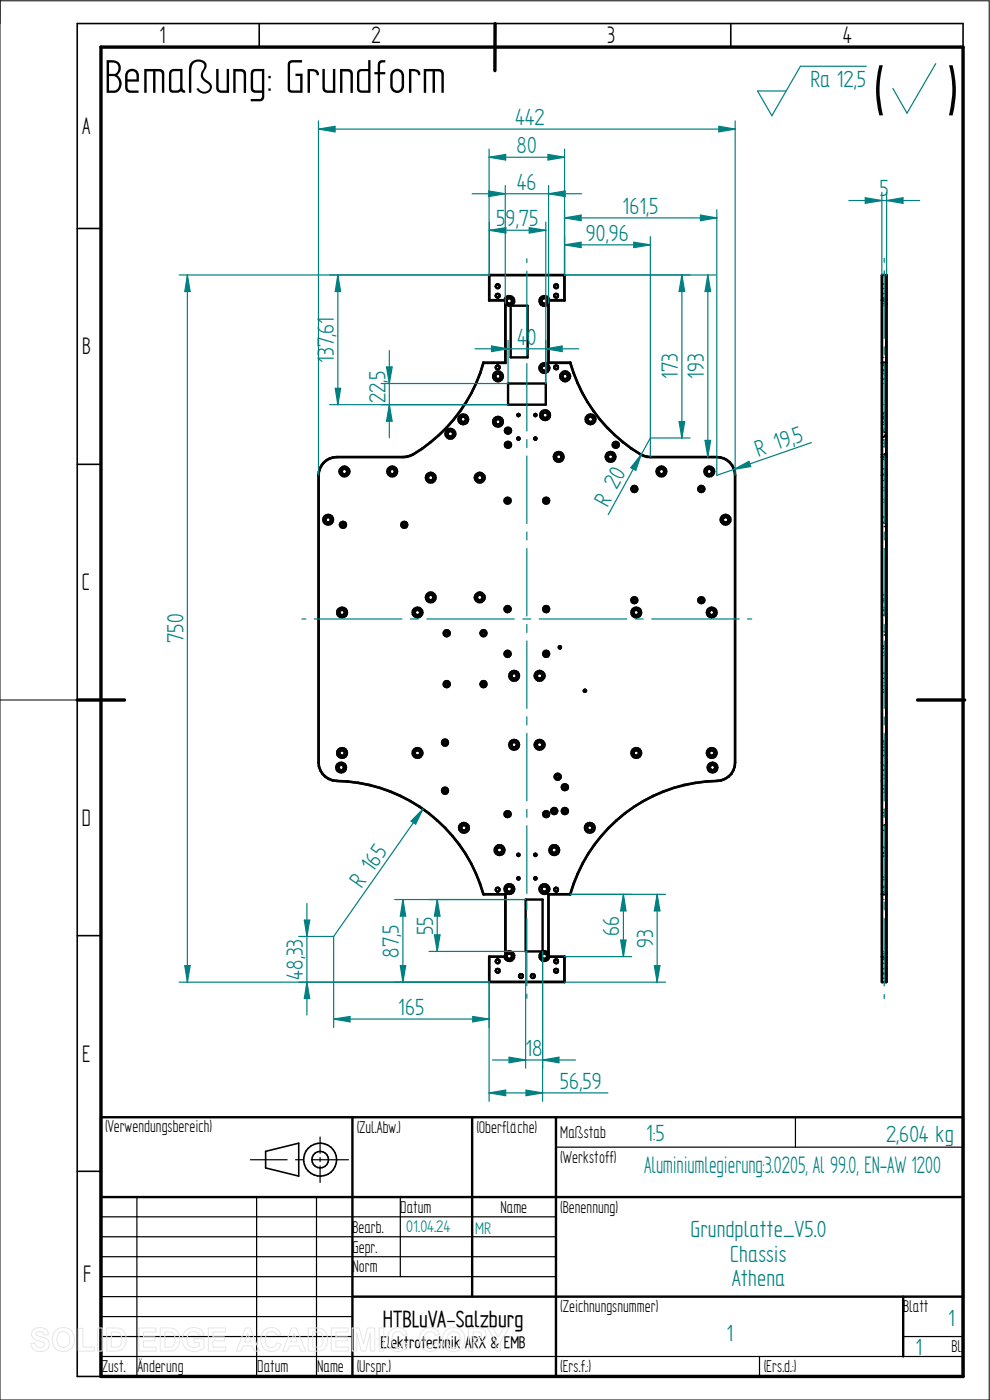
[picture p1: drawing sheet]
<svg xmlns="http://www.w3.org/2000/svg" width="210mm" height="297mm" viewBox="0 0 210 297" stroke-linecap="round" stroke-linejoin="round" font-family="sans-serif">
<path d="M0 0v297h209.8v-296.8h-209.8M0 148.5h16.4" fill="none" stroke="#000" stroke-width=".21"/>
<g fill="none" stroke="#000" stroke-width=".34">
<path d="M55 5v5M105 5v5M155 5v5M204.3 10v-5h-187.9v287h5M16.4 48.5h5M16.4 98.5h5M16.4 148.5h5M16.4 198.5h5M16.4 248.5h5M56.3 244.3l7.1-1.8v7l-7.1-1.7z"/>
<circle cx="67.9" cy="246" r="3.5"/>
<circle cx="67.9" cy="246" r="1.76"/>
</g>
<path d="M21.4 10h182.9v282h-182.9zM105 5v10M16.4 148.5h10M194.6 148.5h10" fill="none" stroke="#000" stroke-width=".72"/>
<g fill="none" stroke="#000" stroke-width=".51">
<path d="M187.1 58.4v150M188 58.3h-.9v150.1M188 58.3v5.5M188 58.3v150.1M102.5 76.9h4.7M102.5 76.9a31.4 31.4 0 0 1-3.6 8.4M102.5 76.9l.1 .1M102.6 77a32 32 0 0 1-3.7 8.3M102.6 77h4.6M103.8 63.8h3.4v13.1M103.8 63.8v-5.5h16v5.5M103.8 63.7v-5.3h15.9v5.3"/>
<path d="M103.8 63.7h3.2M103.8 63.7v.1M107 63.7a1.04 1.04 0 0 1 1.8-.6 1.04 1.04 0 0 1-.5 1.8M107 63.7l.1 .1M107.2 64.3v.2M107.2 76.9v.1M107.2 64.5l.7 .4h4v10.9h-3.6v-10.9M107.2 64.5v12.5M116.3 77h4.6M116.5 63.7a1.03 1.03 0 0 0-1.5-.8 1.03 1.03 0 0 0-.3 1.6 1.03 1.03 0 0 0 1.7-.2M116.5 63.7h3.2M116.5 63.7v.1"/>
<path d="M119.7 63.7l.1 .1M119.8 63.8h-3.4l-.1 13.2M120.9 77a34.1 34.1 0 0 0 3.7 8.3M121 76.9l-4.7 .1M121 76.9a35.6 35.6 0 0 0 3.6 8.4M121 76.9l-.1 .1M187.1 63.7l.9 .1M187.1 77h1M187.9 63.8l.1 .5M188 64.3v138.1M188 64.3l.1 .2M188.1 63.7l-.1 .1"/>
<path d="M87.6 96.4l-.6 .3-1.4 .2h-14.1a3.9 3.9 0 0 0-3.9 3.9v61.8M87.6 96.4l-1.3 .5-.7 .1h-14.1a3.8 3.8 0 0 0-3.9 3.8l.1 61.8M98.9 85.3a33.2 33.2 0 0 1-11.3 11.1M98.9 85.3a33 33 0 0 1-11.3 11.1M107.8 81.4h8v4.5h-8zM124.6 85.3l1.3 1.9M125.9 87.2a32.1 32.1 0 0 0 10.7 9.5l1.4 .2h14.1a3.9 3.9 0 0 1 3.9 3.9v61a4 4 0 0 1-3.9 3.9M125.9 87.2a32.5 32.5 0 0 0 10.6 9.5l1.5 .3h14.1a3.8 3.8 0 0 1 3.8 3.8l-.1 61.8M187.1 96.9l1 .1M118.6 137.2h.4v.3h-.4zM67.6 162.6a4.1 4.1 0 0 0 3.8 3.1 32.5 32.5 0 0 1 21.4 8.3M67.9 163.4a3.9 3.9 0 0 0 3.5 2.3 33.3 33.3 0 0 1 21.4 8.4"/>
<path d="M92.8 174l3.2 3.4M94.4 175.6l1.6 1.8M96 177.4a31.8 31.8 0 0 1 6.5 12.3h4.7v13.2h-3.4v5.5M96 177.4l2.8 3.8 1.1 2M132.6 172.5a33 33 0 0 0-7.8 8.6M134.5 171.2a35.1 35.1 0 0 0-9.7 10M149.8 165.8a32.1 32.1 0 0 0-15.3 5.4M153.8 165.2l-.8 .3a36.7 36.7 0 0 0-16.5 4.5M101 185.3l1.6 4.4h4.6v12.5M111.5 190.8h3.6v11h-3.6zM124.8 181.1a34.1 34.1 0 0 0-3.9 8.6h-4.6l.1 13.2h3.4v5.5M124.8 181.2a36.2 36.2 0 0 0-3.8 8.5h-4.6"/>
<path d="M188.1 189.7h-1M103.8 208.4h16M103.8 203v5.3M103.8 208.3h15.9M103.8 208.3v.1M107.2 202.2a1.04 1.04 0 0 1 1.7 0 1.04 1.04 0 0 1-.5 1.6 1.04 1.04 0 0 1-1.4-.8M107.2 202.2v.2M116.4 202.4a1.03 1.03 0 0 0-1.7-.2 1.03 1.03 0 0 0 .4 1.6 1.03 1.03 0 0 0 1.4-.8M119.7 203v5.3M119.7 208.3l.1 .1M187.1 202.9h.9M187.1 208.4h.9"/>
<path d="M188 202.4l-.1 .5M188 202.9v5.5M188 202.9l.1 .1M188.1 202.2l-.1 .2M21.4 237h182.9v55h-182.9zM74.8 237v55M100.2 237v38.1M117.9 237v55M21.4 254h182.9M74.8 275.1h129.5M191.6 275.1v12.7"/>
<circle cx="105.5" cy="60.7" r=".41"/>
<circle cx="105.6" cy="77.9" r=".4"/>
<circle cx="105.6" cy="62.7" r=".4"/>
<circle cx="105.6" cy="79.8" r=".58"/>
<circle cx="105.6" cy="79.9" r="1.04"/>
<circle cx="108" cy="63.8" r=".59"/>
<circle cx="115.5" cy="63.8" r=".59"/>
<circle cx="115.5" cy="78.1" r=".58"/>
<circle cx="115.5" cy="78.1" r="1.04"/>
<circle cx="118" cy="77.9" r=".4"/>
<circle cx="118" cy="62.7" r=".4"/>
<circle cx="118" cy="60.7" r=".4"/>
<circle cx="119.9" cy="79.8" r=".59"/>
<circle cx="119.9" cy="79.9" r="1.04"/>
<circle cx="95.5" cy="92" r=".59"/>
<circle cx="95.6" cy="92" r="1.04"/>
<circle cx="98.3" cy="89" r=".58"/>
<circle cx="98.3" cy="89" r="1.04"/>
<circle cx="105.6" cy="89.5" r=".58"/>
<circle cx="105.6" cy="89.5" r="1.04"/>
<circle cx="107.8" cy="94.4" r=".35"/>
<circle cx="107.8" cy="91.4" r=".36"/>
<circle cx="107.8" cy="94.4" r=".64"/>
<circle cx="107.8" cy="91.4" r=".64"/>
<circle cx="110" cy="93.1" r=".25"/>
<circle cx="110" cy="88.1" r=".25"/>
<circle cx="113.6" cy="88.1" r=".24"/>
<circle cx="113.6" cy="93.1" r=".24"/>
<circle cx="115.6" cy="88.1" r="1.04"/>
<circle cx="115.7" cy="88.1" r=".59"/>
<circle cx="118.5" cy="96.9" r=".58"/>
<circle cx="118.5" cy="96.9" r="1.04"/>
<circle cx="125.3" cy="89" r=".58"/>
<circle cx="125.3" cy="89" r="1.04"/>
<circle cx="129.5" cy="96.9" r=".58"/>
<circle cx="129.5" cy="96.9" r="1.04"/>
<circle cx="130.6" cy="94.4" r=".35"/>
<circle cx="130.6" cy="94.4" r=".64"/>
<circle cx="69.6" cy="110.3" r=".58"/>
<circle cx="69.6" cy="110.2" r="1.04"/>
<circle cx="72.8" cy="111.3" r=".64"/>
<circle cx="72.8" cy="111.3" r=".34"/>
<circle cx="73.1" cy="100" r=".59"/>
<circle cx="73.1" cy="100" r="1.04"/>
<circle cx="83.2" cy="100" r=".58"/>
<circle cx="83.2" cy="100" r="1.04"/>
<circle cx="85.8" cy="111.3" r=".64"/>
<circle cx="85.8" cy="111.3" r=".34"/>
<circle cx="91.4" cy="101.3" r=".59"/>
<circle cx="91.4" cy="101.4" r="1.04"/>
<circle cx="101.8" cy="101.3" r=".59"/>
<circle cx="101.8" cy="101.4" r="1.04"/>
<circle cx="107.7" cy="106.2" r=".31"/>
<circle cx="107.7" cy="106.2" r=".64"/>
<circle cx="115.9" cy="106.2" r=".64"/>
<circle cx="115.9" cy="106.2" r=".33"/>
<circle cx="134.6" cy="103.7" r=".65"/>
<circle cx="134.6" cy="103.7" r=".35"/>
<circle cx="140.3" cy="100" r=".58"/>
<circle cx="140.3" cy="100" r="1.04"/>
<circle cx="148.8" cy="103.7" r=".37"/>
<circle cx="148.8" cy="103.7" r=".65"/>
<circle cx="150.5" cy="100" r=".59"/>
<circle cx="150.5" cy="100" r="1.04"/>
<circle cx="153.9" cy="110.3" r="1.02"/>
<circle cx="153.9" cy="110.3" r=".59"/>
<circle cx="72.6" cy="129.9" r=".58"/>
<circle cx="72.6" cy="129.9" r="1.04"/>
<circle cx="88.6" cy="129.9" r=".58"/>
<circle cx="88.6" cy="129.9" r="1.04"/>
<circle cx="91.4" cy="126.7" r=".59"/>
<circle cx="91.4" cy="126.8" r="1.04"/>
<circle cx="94.8" cy="134.3" r=".65"/>
<circle cx="94.8" cy="134.4" r=".35"/>
<circle cx="101.8" cy="126.7" r=".59"/>
<circle cx="101.8" cy="126.8" r="1.04"/>
<circle cx="102.6" cy="134.3" r=".65"/>
<circle cx="102.6" cy="134.3" r=".35"/>
<circle cx="107.7" cy="138.7" r=".32"/>
<circle cx="107.7" cy="129.2" r=".32"/>
<circle cx="107.7" cy="129.2" r=".65"/>
<circle cx="107.7" cy="138.7" r=".65"/>
<circle cx="115.8" cy="138.7" r=".65"/>
<circle cx="115.8" cy="129.2" r=".65"/>
<circle cx="115.9" cy="138.7" r=".32"/>
<circle cx="115.9" cy="129.2" r=".32"/>
<circle cx="134.6" cy="127.3" r=".64"/>
<circle cx="134.6" cy="127.3" r=".34"/>
<circle cx="135" cy="129.9" r=".58"/>
<circle cx="135" cy="129.9" r="1.04"/>
<circle cx="148.8" cy="127.4" r=".37"/>
<circle cx="148.8" cy="127.3" r=".64"/>
<circle cx="151" cy="129.9" r=".58"/>
<circle cx="151" cy="129.9" r="1.04"/>
<circle cx="72.6" cy="159.7" r=".58"/>
<circle cx="72.6" cy="159.7" r="1.04"/>
<circle cx="88.6" cy="159.7" r=".58"/>
<circle cx="88.6" cy="159.7" r="1.04"/>
<circle cx="94.4" cy="157.5" r=".65"/>
<circle cx="94.4" cy="157.5" r=".37"/>
<circle cx="94.8" cy="145.1" r=".37"/>
<circle cx="94.8" cy="145.1" r=".65"/>
<circle cx="102.6" cy="145.1" r=".65"/>
<circle cx="102.6" cy="145.1" r=".35"/>
<circle cx="109.1" cy="143.4" r="1.05"/>
<circle cx="109.1" cy="158" r=".58"/>
<circle cx="109.1" cy="158" r="1.04"/>
<circle cx="109.1" cy="143.4" r=".58"/>
<circle cx="114.5" cy="158" r=".58"/>
<circle cx="114.5" cy="143.4" r=".59"/>
<circle cx="114.5" cy="143.4" r="1.05"/>
<circle cx="114.5" cy="158" r="1.04"/>
<circle cx="124.1" cy="146.5" r=".24"/>
<circle cx="135" cy="159.7" r=".58"/>
<circle cx="135" cy="159.7" r="1.04"/>
<circle cx="151" cy="159.7" r=".58"/>
<circle cx="151" cy="159.7" r="1.04"/>
<circle cx="72.4" cy="162.8" r=".58"/>
<circle cx="72.4" cy="162.8" r="1.04"/>
<circle cx="94.4" cy="167.7" r=".65"/>
<circle cx="94.4" cy="167.7" r=".37"/>
<circle cx="98.4" cy="175.6" r="1.03"/>
<circle cx="98.4" cy="175.6" r=".58"/>
<circle cx="107.7" cy="172.7" r=".33"/>
<circle cx="107.7" cy="172.7" r=".64"/>
<circle cx="115.9" cy="172.7" r=".64"/>
<circle cx="115.9" cy="172.7" r=".33"/>
<circle cx="117.6" cy="172.1" r=".37"/>
<circle cx="117.6" cy="172.1" r=".65"/>
<circle cx="118.3" cy="164.8" r=".37"/>
<circle cx="118.3" cy="164.8" r=".65"/>
<circle cx="119.8" cy="167" r=".36"/>
<circle cx="119.8" cy="172.1" r=".37"/>
<circle cx="119.8" cy="172.1" r=".65"/>
<circle cx="119.8" cy="167" r=".64"/>
<circle cx="125.1" cy="175.6" r="1.04"/>
<circle cx="125.1" cy="175.6" r=".56"/>
<circle cx="151.1" cy="162.8" r=".58"/>
<circle cx="151.1" cy="162.8" r="1.04"/>
<circle cx="105.5" cy="188.7" r=".41"/>
<circle cx="106" cy="180.3" r=".59"/>
<circle cx="106" cy="180.4" r="1.04"/>
<circle cx="108" cy="188.6" r=".59"/>
<circle cx="108.1" cy="188.6" r="1.04"/>
<circle cx="110" cy="186.4" r=".24"/>
<circle cx="110" cy="181.4" r=".24"/>
<circle cx="113.6" cy="181.4" r=".25"/>
<circle cx="113.6" cy="186.4" r=".25"/>
<circle cx="115.5" cy="188.6" r=".59"/>
<circle cx="115.5" cy="188.6" r="1.04"/>
<circle cx="117.6" cy="180.3" r=".59"/>
<circle cx="117.6" cy="180.4" r="1.04"/>
<circle cx="118" cy="188.8" r=".4"/>
<circle cx="105.5" cy="203.9" r=".41"/>
<circle cx="105.6" cy="206" r=".4"/>
<circle cx="108" cy="202.9" r=".59"/>
<circle cx="110.5" cy="207.1" r=".41"/>
<circle cx="113" cy="207.1" r=".4"/>
<circle cx="115.5" cy="202.9" r=".59"/>
<circle cx="118" cy="204" r=".4"/>
<circle cx="118" cy="205.9" r=".4"/>
</g>
<g fill="none" stroke="#000" stroke-width=".25">
<path d="M105.1 62.9l.1-.5 .3-.2 .5 .3v.5l-.5 .2M105.1 60.9l.1-.6h.6a.51 .51 0 0 1 .2 .5 .51 .51 0 0 1-.3 .4h-.2M105.1 78.1l.1-.5 .3-.2 .5 .3v.5l-.5 .2M107 63.7h.1M107.2 63.7h.1M107.2 63.7v.3M107.2 64.3v.2M107.2 63.7v.1M116.3 63.7v.2M116.3 64.2v.3M116.3 63.7l.1 .1M116.4 63.7h.1"/>
<path d="M116.5 63.7h.1M117.5 60.9v-.3a.52 .52 0 0 1 .4-.4 .52 .52 0 0 1 .5 .3v.5l-.5 .2M117.5 62.9v-.3l.4-.4 .5 .3v.5l-.5 .2M117.5 78.1v-.3l.4-.4 .5 .3v.5l-.5 .2M187.1 78.4h.3M187.1 64.9h.3M187.1 75.8h.3M187.1 64.4h.1M187.1 63.2h.3M187.1 78.7h.1M187.1 77.5h.5M187.1 79.2h.1"/>
<path d="M187.1 62.3h.3M187.1 61.2h.3M187.1 60.3h.3M187.1 62.2h.3M187.1 60.2h.3M187.1 61.3h.3M187.1 77.4h.3M187.4 64.4h.2M187.4 78.7h.2M187.5 63.2h.1M187.5 79.2h.1M187.6 63.2v.4"/>
<path d="M187.6 64.1v.3M187.6 77.5v.4M187.6 78.3v.4M187.6 79.2v.4M187.6 64.4l.1 .2M187.6 78.7l.1 .1M187.7 78.4h.4M187.7 64.9h.4M187.7 75.8h.4M187.7 63.2h.4M187.7 63.1l-.1 .1M187.7 77.3l-.1 .2"/>
<path d="M187.7 79.1l-.1 .1M187.7 61.2h.4M187.7 62.2h.4M187.7 60.2h.4M187.7 61.3h.4M187.7 77.4h.4M187.8 77.5h.3M187.8 62.3h.3M187.8 60.3h.3M187.9 64.7l.2 .2M187.9 79l.2 .1M188.1 62.8l-.1 .1"/>
<path d="M188.1 77l-.1 .2M188.1 78.8l-.1 .1M109.7 88.1l.2-.3 .3 .1-.1 .4h-.2M109.7 93.1l.2-.3h.2l.1 .3-.3 .2M113.3 88.1l.2-.3 .3 .1-.1 .4h-.2M113.3 93.1l.2-.3 .3 .1-.1 .4h-.2M187.1 81.4h.3M187.1 85.9h.3M187.1 88.6h.1M187.1 87.5h.1M187.1 80.4h.1M187.1 90h.1"/>
<path d="M187.1 88.9h.1M187.1 94.7h.2M187.1 94h.2M187.1 91.7h.2M187.1 91h.2M187.1 88.4h.1M187.1 89.5h.1M187.1 87.8h.3M187.1 88.3h.3M187.1 92.8h.3M187.1 93.3h.3M187.1 96.4h.1"/>
<path d="M187.1 97.5h.1M187.1 99.4h.1M187.1 91.4h.1M187.1 92.6h.1M187.4 88.6l.3 .2M187.4 80.4h.2M187.4 90h.2M187.4 89.5l.3 .2M187.4 97.5h.2M187.4 92.6h.2M187.5 87.5h.1M187.5 96.4h.1"/>
<path d="M187.5 99.4h.1M187.5 91.4h.1M187.5 94.7h.3M187.5 91.7h.3M187.6 94h.2M187.6 91h.2M187.6 80.1v.3M187.6 87.5v.3M187.6 88.1v.7M187.6 89.2v.5M187.6 89.9v.1M187.6 91.4v.4"/>
<path d="M187.6 92.2v.4M187.6 96.4v.3M187.6 97.2v.3M187.6 99.4v.4M187.6 80.4l.1 .2M187.6 90l.1 .2M187.6 97.5l.1 .1M187.6 92.6l.1 .2M187.7 88.2l-.2 .2M187.7 81.4h.4M187.7 85.9h.4M187.7 87.3l-.1 .2"/>
<path d="M187.7 88.7l-.2 .2M187.7 88.3h.4M187.7 93.3h.4M187.7 96.2l-.1 .2M187.7 99.3l-.1 .1M187.7 91.3l-.1 .1M187.8 94.7h.1M187.8 91.7h.1M187.8 91v.2M187.8 91.5v.2M187.8 94v.2M187.8 94.5v.2"/>
<path d="M187.8 87.8h.3M187.8 92.8h.3M187.8 88.3h.3M187.8 93.3h.3M187.9 93.9l-.1 .1M187.9 90.9l-.1 .1M187.9 89l.2 .1M187.9 80.7l.2 .2M187.9 90.4l.2 .1M187.9 89.8l.2 .2M187.9 97.8l.2 .2M187.9 92.9l.2 .1"/>
<path d="M188 94.9l.1 .1M188 91.9l.1 .1M188.1 87l-.1 .2M188.1 88.4l-.1 .2M188.1 93.7l-.1 .1M188.1 90.7l-.1 .1M188.1 87.9l-.1 .2M188.1 95.9l-.1 .1M188.1 99l-.1 .1M188.1 91l-.1 .1M187.1 106.6h.1M187.1 105.9h.2"/>
<path d="M187.1 100.6h.1M187.1 100.8h.1M187.1 101.9h.1M187.1 109.7h.1M187.1 110.8h.1M187.1 103.4h.2M187.1 104.1h.2M187.1 111h.2M187.1 111.7h.2M187.4 100.6h.2M187.4 101.9h.2M187.4 110.8h.2"/>
<path d="M187.5 100.8h.1M187.5 109.7h.1M187.5 106.6h.2M187.5 105.9h.2M187.5 104.1h.3M187.5 111.7h.3M187.6 103.4h.2M187.6 111h.2M187.6 100.2v.4M187.6 100.8v.3M187.6 101.6v.3M187.6 109.7v.4"/>
<path d="M187.6 110.5v.3M187.6 100.6l.1 .1M187.6 101.9l.1 .1M187.6 110.8l.1 .2M187.7 105.9v.2M187.7 106.4v.2M187.7 106.6h.1M187.7 100.6l-.1 .2M187.7 109.5l-.1 .2M187.8 111.7h.1M187.8 103.4v.2M187.8 103.8v.3"/>
<path d="M187.8 111v.2M187.8 111.5v.2M187.8 104.1v.1M187.8 105.8l-.1 .1M187.9 103.3l-.1 .1M187.9 110.9l-.1 .1M187.9 100.9l.2 .1M187.9 102.2l.2 .2M187.9 111.2l.2 .1M188 106.8h.1M188 104.3l.1 .1M188 111.9l.1 .1"/>
<path d="M188.1 105.6l-.1 .1M188.1 100.3l-.1 .1M188.1 109.2l-.1 .1M188.1 103.1l-.1 .1M188.1 110.7h-.1M118.5 137.4l.2-.3 .3 .1-.1 .4h-.2M187.1 137.6h.3M187.1 137.1h.3M187.1 129.5h.1M187.1 128.9h.2M187.1 139h.1M187.1 138.4h.2"/>
<path d="M187.1 126.2h.1M187.1 127.3h.1M187.1 127h.2M187.1 127.7h.2M187.1 134h.2M187.1 134.7h.2M187.1 129.4h.1M187.1 130.5h.1M187.1 137h.3M187.4 127.3h.2M187.4 130.5h.2M187.5 126.2h.1"/>
<path d="M187.5 129.4h.1M187.5 129.5h.2M187.5 139h.2M187.5 128.9h.2M187.5 138.4h.2M187.5 127.7h.3M187.5 134.7h.3M187.6 127h.2M187.6 134h.2M187.6 126.2v.3M187.6 127v.3M187.6 129.4v.4"/>
<path d="M187.6 130.2v.3M187.6 127.3l.1 .2M187.6 130.5l.1 .1M187.7 128.9v.2M187.7 129.3v.2M187.7 138.4v.2M187.7 138.8v.2M187.7 137.6h.4M187.7 129.5l.1 .1M187.7 139l.1 .1M187.7 126l-.1 .2M187.7 129.2l-.1 .2"/>
<path d="M187.8 127.7h.1M187.8 137.6h.3M187.8 137.1h.3M187.8 127v.2M187.8 127.5v.2M187.8 134v.2M187.8 134.5v.2M187.8 134.7v.1M187.8 137h.3M187.8 128.8l-.1 .1M187.8 138.3l-.1 .1M187.9 126.9l-.1 .1"/>
<path d="M187.9 133.9l-.1 .1M187.9 127.6l.2 .2M187.9 130.8l.2 .2M188 129.8l.1 .1M188 139.2l.1 .2M188 127.9l.1 .1M188 134.9l.1 .1M188.1 128.6l-.1 .1M188.1 138l-.1 .1M188.1 125.7l-.1 .1M188.1 126.7h-.1M188.1 133.7l-.1 .1"/>
<path d="M188.1 128.9l-.1 .1M123.8 146.6v-.2l.4-.1 .1 .3-.3 .3M187.1 146.3h.3M187.1 146.8h.3M187.1 157.2h.2M187.1 157.9h.2M187.1 157.4h.1M187.1 158.6h.1M187.1 142.8h.1M187.1 144h.1M187.1 144.8h.2M187.1 145.5h.2"/>
<path d="M187.1 159.2h.1M187.1 146.9h.3M187.4 158.6h.2M187.4 144h.2M187.5 157.4h.1M187.5 142.8h.1M187.5 159.2h.1M187.5 157.9h.3M187.5 145.5h.3M187.6 157.2h.2M187.6 144.8h.2M187.6 142.8v.3"/>
<path d="M187.6 143.6v.4M187.6 157.4v.4M187.6 158.2v.4M187.6 159.2v.4M187.6 160v.3M187.6 158.6l.1 .1M187.6 144l.1 .1M187.7 146.8h.4M187.7 157.3l-.1 .1M187.7 142.7l-.1 .1M187.7 159l-.1 .2M187.8 146.3h.3"/>
<path d="M187.8 144.8v.2M187.8 145.3v.2M187.8 157.2v.2M187.8 157.7v.2M187.8 157.9v.1M187.8 145.5v.1M187.8 146.9h.3M187.9 157.1l-.1 .1M187.9 144.7l-.1 .1M187.9 158.9l.2 .1M187.9 144.3l.2 .1M188 158.1l.1 .1"/>
<path d="M188 145.7l.1 .1M188.1 156.9l-.1 .1M188.1 157l-.1 .1M188.1 142.3l-.1 .2M188.1 144.5l-.1 .1M188.1 158.7l-.1 .1M187.1 173.1h.1M187.1 172.4h.2M187.1 179.7h.1M187.1 167.4h.2M187.1 168.1h.2M187.1 162.3h.1"/>
<path d="M187.1 163.4h.1M187.1 175h.1M187.1 176.2h.1M187.1 171.7h.2M187.1 166.6h.2M187.1 167.3h.2M187.1 164.4h.2M187.1 165.1h.2M187.1 160.3h.1M187.4 163.4h.2M187.4 176.2h.2M187.4 160.3h.2"/>
<path d="M187.5 179.7h.1M187.5 162.3h.1M187.5 175h.1M187.5 173.1h.2M187.5 172.4h.3M187.5 168.1h.3M187.5 167.3l.3 .1M187.5 165.1h.3M187.6 171.7h.2M187.6 166.6h.2M187.6 164.4h.2M187.6 162.3v.3"/>
<path d="M187.6 163.1v.3M187.6 175v.4M187.6 175.8v.4M187.6 179.7v.4M187.6 163.4l.1 .1M187.6 176.2l.1 .1M187.6 160.3l.1 .1M187.7 172.8v.3M187.7 173.1h.1M187.7 179.6l-.1 .1M187.7 162.1l-.1 .2M187.7 174.9l-.1 .1"/>
<path d="M187.8 172.4h.1M187.8 164.4v.2M187.8 164.9v.2M187.8 166.6v.2M187.8 167.1v.5M187.8 167.9v.2M187.8 171.7v.2M187.8 172.2v.2M187.8 168.1v.1M187.8 165.1v.1M187.8 172.3l-.1 .3M187.9 167.3l-.3 .1"/>
<path d="M187.9 171.6l-.1 .1M187.9 166.5l-.1 .1M187.9 164.3l-.1 .1M187.9 163.7l.2 .2M187.9 176.5l.2 .2M187.9 160.6l.2 .2M188 173.3l.1 .1M188 168.3l.1 .1M188 172.6l.1 .1M188 167.6h.1M188 165.4h.1M188.1 172.1l-.1 .1"/>
<path d="M188.1 179.3l-.1 .2M188.1 167.1l-.1 .1M188.1 161.8l-.1 .1M188.1 174.6l-.1 .1M188.1 171.4l-.1 .1M188.1 166.4h-.1M188.1 164.1l-.1 .1M105.1 188.9l.1-.6h.6a.51 .51 0 0 1 .2 .5 .51 .51 0 0 1-.3 .4h-.2M109.7 186.4l.2-.3h.2l.1 .3-.3 .2M109.7 181.4v-.2l.4-.1 .1 .3-.3 .3M113.3 186.4l.2-.3h.2l.1 .3-.3 .2M113.3 181.4v-.2l.4-.1 .1 .3-.3 .3"/>
<path d="M117.5 188.9v-.3a.52 .52 0 0 1 .4-.3 .52 .52 0 0 1 .5 .2v.6l-.5 .1M187.1 186.1h.3M187.1 181.1h.3M187.1 189.2h.3M187.1 190.8h.3M187.1 188h.1M187.1 189.2h.1M187.1 180.9h.1M187.1 181.6h.3M187.1 186.6h.3M187.1 189.1h.3M187.1 188.3h.3"/>
<path d="M187.1 181.7h.3M187.4 189.2h.2M187.4 180.9h.2M187.5 188h.1M187.6 180.6v.3M187.6 188v.4M187.6 188.8v.4M187.6 189.2l.1 .1M187.6 180.9l.1 .2M187.7 189.2h.4M187.7 190.8h.4M187.7 187.9l-.1 .1"/>
<path d="M187.7 181.6h.4M187.7 186.6h.4M187.7 189.1h.4M187.7 188.3h.4M187.8 186.1h.3M187.8 181.1h.3M187.8 188.3h.3M187.8 181.7h.3M187.9 189.5l.2 .2M187.9 181.2l.2 .2M188.1 187.6l-.1 .1M105.1 204.1l.1-.6h.6a.51 .51 0 0 1 .2 .5 .51 .51 0 0 1-.3 .4h-.2"/>
<path d="M105.1 206.1l.1-.5 .3-.2 .5 .3v.5l-.5 .2M107 203h.1M107.1 203h.1M107.2 203h.1M107.2 202.2v.3M107.2 202.8v.2M110 207.2v-.3a.52 .52 0 0 1 .5-.3 .52 .52 0 0 1 .5 .2l-.1 .6-.5 .2M112.5 207.2l.2-.5 .5-.1a.51 .51 0 0 1 .3 .5 .51 .51 0 0 1-.3 .5h-.3M116.3 203h.1M116.3 202.2v.2M116.3 202.7v.3M116.5 203h.1"/>
<path d="M117.5 204.1v-.3a.52 .52 0 0 1 .4-.3 .52 .52 0 0 1 .5 .2v.6l-.5 .1M117.5 206.1v-.3l.4-.4 .5 .3v.5l-.5 .2M187.1 204.4h.3M187.1 207.6h.3M187.1 201.8h.3M187.1 202.3h.1M187.1 203.4h.1M187.1 204.3h.3M187.1 203.5h.3M187.1 206.4h.3M187.1 205.5h.3M187.1 206.7h.3"/>
<path d="M187.1 207.5h.3M187.1 205.4h.3M187.1 206.5h.3M187.1 206.6h.3M187.4 203.4h.2M187.5 202.3h.1M187.6 202.3v.3M187.6 203v.4M187.6 203.4l.1 .1M187.7 204.4h.4M187.7 207.6h.4M187.7 201.8h.4"/>
<path d="M187.7 202.1l-.1 .2M187.7 204.3h.4M187.7 206.4h.4M187.7 207.5h.4M187.7 203.5h.4M187.7 205.4h.4M187.7 206.5h.4M187.7 206.6h.4M187.8 203.5h.3M187.8 205.5h.3M187.8 206.7h.3M187.9 203.8l.2 .1"/>
<path d="M188.1 201.8l-.1 .1M168.7 237v6.4M21.4 258.1h96.5M29 254v38M53.1 246h7.8M54.4 254v38M62.7 246h1.7M66.2 246h7.7M67.1 254v38M67.9 241.2v3.5M67.9 245.6v.8M67.9 247.4v3.5"/>
<path d="M84.9 254v16.8M117.9 243.4h86.4M21.4 270.8h96.5M21.4 266.6h96.5M21.4 262.4h96.5M21.4 275.1h53.4M21.4 279.3h53.4M21.4 287.8h182.9M21.4 283.5h53.4M161.1 287.8v4.2M191.6 283.5h12.7"/>
</g>
<g fill="#000">
<circle cx="103.8" cy="58.4" r=".25"/>
<circle cx="119.7" cy="58.4" r=".25"/>
<circle cx="187.1" cy="58.4" r=".25"/>
<circle cx="187.1" cy="97" r=".25"/>
<circle cx="102.6" cy="189.7" r=".25"/>
<circle cx="107.2" cy="189.7" r=".25"/>
<circle cx="116.3" cy="189.7" r=".25"/>
<circle cx="120.9" cy="189.7" r=".25"/>
<circle cx="187.1" cy="189.7" r=".25"/>
<circle cx="103.8" cy="203" r=".25"/>
<circle cx="107.1" cy="202.9" r=".25"/>
<circle cx="116.5" cy="203" r=".25"/>
<circle cx="119.7" cy="203" r=".25"/>
<circle cx="187.1" cy="203" r=".25"/>
</g>
<g fill="none" stroke="#008080" stroke-width=".25">
<path d="M67.6 25.7v75.1M67.6 27.4l3.5-.6v1.2zM156 25.7v75.1M111.8 54.9v.8M111.8 57.5v14.3M187.6 54.8v.9M187.6 57.4v14.4M111.8 73.6v1.8M111.8 77.1v14.3M187.6 73.6v1.7M187.6 77.1v14.3M111.8 93.3v1.7"/>
<path d="M111.8 96.7v14.4M187.6 93.2v1.7M187.6 96.7v14.3M111.8 112.9v1.7M111.8 116.4v14.3M187.6 112.9v1.7M187.6 116.3v14.4M111.8 132.5v1.7M111.8 136v14.3M187.6 132.5v1.7M187.6 136v14.3M111.8 152.1v1.7"/>
<path d="M111.8 155.6v14.3M187.6 152.1v1.7M187.6 155.6v14.3M111.8 171.7v1.7M111.8 175.2v14.3M187.6 171.7v1.7M187.6 175.2v14.4M111.8 191.3v1.7M111.8 194.8v14.3M187.6 191.3v1.7M187.6 194.9v14.3M111.8 210.9v.9"/>
<path d="M187.6 211v.8"/>
</g>
<path d="M67.6 27.4l3.5-.6v1.2z" fill="#008080"/>
<path d="M152.5 26.8l3.5 .6-3.5 .6z" fill="none" stroke="#008080" stroke-width=".25"/>
<path d="M152.5 26.8l3.5 .6-3.5 .6z" fill="#008080"/>
<path d="M67.6 27.4h88.4M187.1 40.8v17.6M188.1 40.8v17.6M188.1 42.5l3.5-.5v1.1z" fill="none" stroke="#008080" stroke-width=".25"/>
<path d="M188.1 42.5l3.5-.5v1.1z" fill="#008080"/>
<path d="M183.6 42l3.5 .5-3.5 .6z" fill="none" stroke="#008080" stroke-width=".25"/>
<path d="M183.6 42l3.5 .5-3.5 .6z" fill="#008080"/>
<path d="M38 58.3h65.8M39.8 58.3l.5 3.5h-1.1zM180.1 42.5h15M38 208.4h65.8" fill="none" stroke="#008080" stroke-width=".25"/>
<path d="M39.8 58.3l.5 3.5h-1.1z" fill="#008080"/>
<path d="M39.2 204.9h1.1l-.5 3.5z" fill="none" stroke="#008080" stroke-width=".25"/>
<path d="M39.2 204.9h1.1l-.5 3.5z" fill="#008080"/>
<g fill="none" stroke="#008080" stroke-width=".25">
<path d="M183.8 14.1h-14l-6.1 10.5-3-5.3h6.1M198.5 13.5l-6.1 10.5-3-5.2M39.8 58.3v150.1M64.1 131.3h.8M66.7 131.3h18.6M87 131.3h1.7M90.6 131.3h18.5M110.9 131.3h1.7M114.4 131.3h18.6M134.7 131.3h1.7M138.3 131.3h18.5M158.6 131.3h.9"/>
<path d="M121 189.7h20.2M119.8 208.4h21.4M138.8 204.9h1.2l-.6 3.5z"/>
</g>
<path d="M138.8 204.9h1.2l-.6 3.5z" fill="#008080"/>
<path d="M139.4 189.7l.6 3.6h-1.2z" fill="none" stroke="#008080" stroke-width=".25"/>
<path d="M139.4 189.7l.6 3.6h-1.2z" fill="#008080"/>
<path d="M121 189.7h13M131.7 199.4h1.1l-.6 3.5zM139.4 189.7v18.7M119.8 202.9h14.2" fill="none" stroke="#008080" stroke-width=".25"/>
<path d="M131.7 199.4h1.1l-.6 3.5z" fill="#008080"/>
<path d="M132.2 189.7l.6 3.6h-1.1z" fill="none" stroke="#008080" stroke-width=".25"/>
<path d="M132.2 189.7l.6 3.6h-1.1z" fill="#008080"/>
<path d="M103.8 31.6v26.7M116.2 32.8l3.6 .6-3.6 .6zM119.8 31.6v26.7M132.2 189.7v13.2" fill="none" stroke="#008080" stroke-width=".25"/>
<path d="M116.2 32.8l3.6 .6-3.6 .6z" fill="#008080"/>
<path d="M103.8 33.4l3.5-.6v1.2z" fill="none" stroke="#008080" stroke-width=".25"/>
<path d="M103.8 33.4l3.5-.6v1.2z" fill="#008080"/>
<path d="M103.8 33.4h16M107.2 39.4v24.9M116.4 39.4v24.9M103.7 40.5l3.5 .6-3.5 .6z" fill="none" stroke="#008080" stroke-width=".25"/>
<path d="M103.7 40.5l3.5 .6-3.5 .6z" fill="#008080"/>
<path d="M116.4 41.1l3.5-.6v1.2z" fill="none" stroke="#008080" stroke-width=".25"/>
<path d="M116.4 41.1l3.5-.6v1.2z" fill="#008080"/>
<path d="M100.2 41.1h23.2M119.8 58.3h32.1M150.2 58.3l.5 3.5h-1.1z" fill="none" stroke="#008080" stroke-width=".25"/>
<path d="M150.2 58.3l.5 3.5h-1.1z" fill="#008080"/>
<path d="M149.6 93.4h1.1l-.5 3.5z" fill="none" stroke="#008080" stroke-width=".25"/>
<path d="M149.6 93.4h1.1l-.5 3.5z" fill="#008080"/>
<path d="M119.8 50.2v8.1M134.5 51.4l3.5 .5-3.5 .6zM138 50.2v46.7M150.2 58.3v38.6" fill="none" stroke="#008080" stroke-width=".25"/>
<path d="M134.5 51.4l3.5 .5-3.5 .6z" fill="#008080"/>
<path d="M119.8 51.9l3.5-.5v1.1z" fill="none" stroke="#008080" stroke-width=".25"/>
<path d="M119.8 51.9l3.5-.5v1.1z" fill="#008080"/>
<path d="M119.8 51.9h18.2M119.8 44.5v13.8M119.8 46.2l3.5-.6v1.2zM152.1 44.5v56.3" fill="none" stroke="#008080" stroke-width=".25"/>
<path d="M119.8 46.2l3.5-.6v1.2z" fill="#008080"/>
<path d="M148.6 45.6l3.5 .6-3.5 .6z" fill="none" stroke="#008080" stroke-width=".25"/>
<path d="M148.6 45.6l3.5 .6-3.5 .6z" fill="#008080"/>
<path d="M119.8 46.2h32.3M155.7 99.6l3.2-1.7 .4 1.1zM172.1 93.9l-20 6.9" fill="none" stroke="#008080" stroke-width=".25"/>
<path d="M155.7 99.6l3.2-1.7 .4 1.1z" fill="#008080"/>
<path d="M89.7 171.7l-18.9 27M89.7 171.7l-1.5 3.1-1-.6z" fill="none" stroke="#008080" stroke-width=".25"/>
<path d="M89.7 171.7l-1.5 3.1-1-.6z" fill="#008080"/>
<path d="M70.8 198.7v19.3M100.3 215.6l3.5 .6-3.5 .6zM103.8 208.4v9.6" fill="none" stroke="#008080" stroke-width=".25"/>
<path d="M100.3 215.6l3.5 .6-3.5 .6z" fill="#008080"/>
<path d="M70.8 216.2l3.5-.6v1.2z" fill="none" stroke="#008080" stroke-width=".25"/>
<path d="M70.8 216.2l3.5-.6v1.2z" fill="#008080"/>
<path d="M63.4 198.7h7.4M63.4 208.4h40.4M65.1 208.4l.6 3.4h-1.1zM70.8 216.2h33" fill="none" stroke="#008080" stroke-width=".25"/>
<path d="M65.1 208.4l.6 3.4h-1.1z" fill="#008080"/>
<path d="M64.6 195.2h1.1l-.6 3.5z" fill="none" stroke="#008080" stroke-width=".25"/>
<path d="M64.6 195.2h1.1l-.6 3.5z" fill="#008080"/>
<path d="M136 96.4l-1.1 3.4-1.1-.6zM138 92.9l-9 16.3M65.1 191.7v23.6" fill="none" stroke="#008080" stroke-width=".25"/>
<path d="M136 96.4l-1.1 3.4-1.1-.6z" fill="#008080"/>
<path d="M119.8 58.3h26.6M144.7 58.3l.5 3.5h-1.1zM138 92.9h8.4" fill="none" stroke="#008080" stroke-width=".25"/>
<path d="M144.7 58.3l.5 3.5h-1.1z" fill="#008080"/>
<path d="M144.1 89.5h1.1l-.5 3.4z" fill="none" stroke="#008080" stroke-width=".25"/>
<path d="M144.1 89.5h1.1l-.5 3.4z" fill="#008080"/>
<path d="M144.7 58.3v34.6M83.7 190.8h27.8M85.5 190.8l.6 3.6h-1.2zM83.7 208.4h20.1" fill="none" stroke="#008080" stroke-width=".25"/>
<path d="M85.5 190.8l.6 3.6h-1.2z" fill="#008080"/>
<path d="M84.9 204.9h1.2l-.6 3.5z" fill="none" stroke="#008080" stroke-width=".25"/>
<path d="M84.9 204.9h1.2l-.6 3.5z" fill="#008080"/>
<path d="M85.5 190.8v17.6M91 190.8h20.5M92.8 190.8l.5 3.6h-1.1zM91 201.8h20.5" fill="none" stroke="#008080" stroke-width=".25"/>
<path d="M92.8 190.8l.5 3.6h-1.1z" fill="#008080"/>
<path d="M92.2 198.3h1.1l-.5 3.5z" fill="none" stroke="#008080" stroke-width=".25"/>
<path d="M92.2 198.3h1.1l-.5 3.5z" fill="#008080"/>
<path d="M92.8 190.8v11M103.8 208.4v25.2M115.1 201.8v31.8M103.8 231.9l3.5-.6v1.2z" fill="none" stroke="#008080" stroke-width=".25"/>
<path d="M103.8 231.9l3.5-.6v1.2z" fill="#008080"/>
<path d="M111.6 231.3l3.5 .6-3.5 .6z" fill="none" stroke="#008080" stroke-width=".25"/>
<path d="M111.6 231.3l3.5 .6-3.5 .6z" fill="#008080"/>
<path d="M111.5 201.8v24.8M115.1 201.8v24.8M103.8 231.9h25.1M115.1 224.9l3.5-.6v1.2z" fill="none" stroke="#008080" stroke-width=".25"/>
<path d="M115.1 224.9l3.5-.6v1.2z" fill="#008080"/>
<path d="M108 224.3l3.5 .6-3.5 .6z" fill="none" stroke="#008080" stroke-width=".25"/>
<path d="M108 224.3l3.5 .6-3.5 .6z" fill="#008080"/>
<path d="M69.9 58.3h33.9M71.7 58.3l.6 3.5h-1.2zM69.9 85.9h37.9M104.5 224.9h17.6" fill="none" stroke="#008080" stroke-width=".25"/>
<path d="M71.7 58.3l.6 3.5h-1.2z" fill="#008080"/>
<path d="M71.1 82.4h1.2l-.6 3.5z" fill="none" stroke="#008080" stroke-width=".25"/>
<path d="M71.1 82.4h1.2l-.6 3.5z" fill="#008080"/>
<path d="M71.7 58.3v27.6M80.9 85.9h26.9M80.9 81.4h26.9M82.6 85.9l.6 3.5h-1.2z" fill="none" stroke="#008080" stroke-width=".25"/>
<path d="M82.6 85.9l.6 3.5h-1.2z" fill="#008080"/>
<path d="M82 77.9h1.2l-.6 3.5z" fill="none" stroke="#008080" stroke-width=".25"/>
<path d="M82 77.9h1.2l-.6 3.5z" fill="#008080"/>
<path d="M103.8 47.1v11.3M103.8 48.9l3.5-.6v1.1zM115.8 47.1v34.3M82.6 74.4v18.5" fill="none" stroke="#008080" stroke-width=".25"/>
<path d="M103.8 48.9l3.5-.6v1.1z" fill="#008080"/>
<path d="M112.3 48.3l3.5 .6-3.5 .5z" fill="none" stroke="#008080" stroke-width=".25"/>
<path d="M112.3 48.3l3.5 .6-3.5 .5z" fill="#008080"/>
<path d="M103.8 48.9h12M107.8 72.2v9.2M115.8 72.2v9.2M115.8 74l3.5-.6v1.2z" fill="none" stroke="#008080" stroke-width=".25"/>
<path d="M115.8 74l3.5-.6v1.2z" fill="#008080"/>
<path d="M104.3 73.4l3.5 .6-3.5 .6z" fill="none" stroke="#008080" stroke-width=".25"/>
<path d="M104.3 73.4l3.5 .6-3.5 .6z" fill="#008080"/>
<path d="M100.8 74h22" fill="none" stroke="#008080" stroke-width=".25"/>
<g fill="none" stroke="#e6e6e6" stroke-width=".21">
<path d="M7.1 282.1a2.02 2.02 0 0 1 3.1 .7l.1 .4h-.9a.9 .9 0 0 0-.8-.7 .9 .9 0 0 0-.9 .5l.1 .3 .5 .2a2.15 2.15 0 0 1 2.1 1.4 1.72 1.72 0 0 1-2.3 1.8l-.7-.2-.7-.7-.2-.8 1-.1a1.06 1.06 0 0 0 .9 1 1.06 1.06 0 0 0 1.1-.7 1.66 1.66 0 0 0-1.6-.8 1.37 1.37 0 0 1-.8-2.3zM11.8 282.3a2.46 2.46 0 0 1 3.1-.2 2.46 2.46 0 0 1 .8 3 2.4 2.4 0 0 1-3.1 1.5 2.4 2.4 0 0 1-1.5-3.1l.2-.5zM12.4 282.9a1.39 1.39 0 0 1 1.7-.3 1.39 1.39 0 0 1 .7 1.6 1.41 1.41 0 0 1-1.4 1.7 1.41 1.41 0 0 1-1.3-1.7l.1-.8zM16.6 281.8h1v4h2.4v.8h-3.4zM20.7 281.7h1v4.9h-1zM22.6 281.7h1.9a2.2 2.2 0 0 1 2.2 2.8 2.02 2.02 0 0 1-2.2 2.1h-1.9zM23.6 282.6a1.8 1.8 0 0 1 2 .5 2.09 2.09 0 0 1-.4 2.6l-1.6 .1zM29.5 281.7h3.6v.9h-2.7v1h2.5v.9h-2.5v1.3h2.7v.8h-3.6zM34 281.7h1.8a2.2 2.2 0 0 1 2.3 2.8 2.02 2.02 0 0 1-2.2 2.1h-1.9zM35 282.6a1.8 1.8 0 0 1 1.9 .5 2.09 2.09 0 0 1-.4 2.6l-1.5 .1zM39.4 282.3a2.33 2.33 0 0 1 3.8 .8l-1 .2a1.37 1.37 0 0 0-1.6-.7 1.37 1.37 0 0 0-.9 1.5 1.56 1.56 0 0 0 .8 1.6 1.56 1.56 0 0 0 1.8-.2v-.6h-1.2v-.9h2.2v2a2.65 2.65 0 0 1-3.1 .5 2.65 2.65 0 0 1-1.5-2.7l.3-1zM44.2 281.7h3.6v.9h-2.6v1h2.4v.9h-2.4v1.3h2.7v.8h-3.7z"/>
<path d="M52 281.7h1.1l1.9 4.9h-1l-.4-1.1h-2l-.4 1.1h-1.1zM52.6 282.9l.6 1.8h-1.3zM56 282.3a2.12 2.12 0 0 1 3.6 .8l-1 .2a1.24 1.24 0 0 0-1.6-.7 1.24 1.24 0 0 0-.7 1.6 1.28 1.28 0 0 0 .4 1.4 1.28 1.28 0 0 0 1.6 0l.4-.8 .9 .3a2.19 2.19 0 0 1-2.5 1.6 2.19 2.19 0 0 1-1.8-2.5l.1-.9zM61.9 281.7h1l2 4.9h-1.1l-.4-1.1h-2l-.4 1.1h-1.1zM62.4 282.9l.7 1.8h-1.4zM65.4 281.7h1.8a2.2 2.2 0 0 1 2.3 2.8 2.02 2.02 0 0 1-2.3 2.1h-1.8zM66.3 282.6a1.8 1.8 0 0 1 2 .5 2.09 2.09 0 0 1-.4 2.6l-1.6 .1zM70.3 281.7h3.6v.9h-2.7v1h2.5v.9h-2.5v1.3h2.8v.8h-3.7zM74.7 281.7h1.5l.9 3.4 .9-3.4h1.5v4.9h-.9l-.1-3.8-.9 3.8h-1l-.9-3.8-.1 3.8h-.9zM80.4 281.7h1v4.9h-1zM82.8 282.3a2.12 2.12 0 0 1 3.6 .8l-.9 .2a1.24 1.24 0 0 0-1.6-.7 1.24 1.24 0 0 0-.8 1.6 1.28 1.28 0 0 0 .5 1.4 1.28 1.28 0 0 0 1.5 0l.4-.8 .9 .3a2.19 2.19 0 0 1-2.5 1.6 2.19 2.19 0 0 1-1.7-2.5l.1-.9zM89.6 282.3a2.12 2.12 0 0 1 3.6 .8l-.9 .2a1.24 1.24 0 0 0-1.6-.7 1.24 1.24 0 0 0-.7 1.6 1.28 1.28 0 0 0 .4 1.4 1.28 1.28 0 0 0 1.5 0l.4-.8 1 .3a2.19 2.19 0 0 1-2.6 1.6 2.19 2.19 0 0 1-1.7-2.5l.1-.9z"/>
<path d="M94.6 282.3a2.46 2.46 0 0 1 3.1-.2 2.46 2.46 0 0 1 .8 3 2.4 2.4 0 0 1-3.1 1.5 2.4 2.4 0 0 1-1.4-3.1l.1-.5zM95.2 282.9a1.39 1.39 0 0 1 1.7-.3 1.39 1.39 0 0 1 .7 1.6 1.41 1.41 0 0 1-1.3 1.7 1.41 1.41 0 0 1-1.4-1.7l.1-.8zM99.4 281.7h1.6a1.61 1.61 0 0 1 2.1 1.5 1.62 1.62 0 0 1-2.1 1.6h-.6v1.8h-1zM100.4 282.6a1.62 1.62 0 0 1 1.7 .3 .7 .7 0 0 1-.1 .8 .7 .7 0 0 1-.7 .2h-.9zM103.4 281.7h1.1l1.2 2 1.1-2h1.2l-1.8 2.9v2h-1v-2z"/>
</g>
<g font-size="17">
<text x="185.1" y="24.4">(</text>
<text x="200.7" y="24.4">)</text>
</g>
<text font-size="11.3" x="22.1" y="19.7">Bemaßung: Grundform</text>
<g font-size="5.7">
<text x="33.8" y="9.2">1</text>
<text x="78.8" y="9.2">2</text>
<text x="128.8" y="9.2">3</text>
<text x="178.8" y="9.2">4</text>
<text x="17.4" y="28.4">A</text>
<text x="17.4" y="75.2">B</text>
<text x="17.4" y="125.2">C</text>
<text x="17.4" y="175.2">D</text>
<text x="17.4" y="225.2">E</text>
<text x="17.6" y="271.9">F</text>
</g>
<text font-size="5.7" fill="#008080" x="136.7" y="248.7">Aluminiumlegierung:3.0205, Al 99.0, EN-AW 1200</text>
<g font-size="5.6" fill="#008080">
<text x="171.9" y="18.4">Ra 12,5</text>
<text x="109.3" y="26.5">442</text>
<text x="109.6" y="32.5">80</text>
<text x="109.6" y="40.3">46</text>
<text x="186.6" y="41.7">5</text>
<text x="132.1" y="45.3">161,5</text>
<text x="105.3" y="48">59,75</text>
<text x="124.3" y="51.1">90,96</text>
<text x="70.8" y="77" transform="rotate(-90 70.8 77)">137,61</text>
<text x="109.7" y="73.1">40</text>
<text x="143.8" y="80.4" transform="rotate(-90 143.8 80.4)">173</text>
<text x="149.3" y="80.3" transform="rotate(-90 149.3 80.3)">193</text>
<text x="81.7" y="85.5" transform="rotate(-90 81.7 85.5)">22,5</text>
<text x="168.8" y="94.1" transform="rotate(-19 168.8 94.1)">5</text>
<text x="160.9" y="96.9" transform="rotate(-19 160.9 96.9)">R 19,</text>
<text x="128.9" y="107.7" transform="rotate(-61 128.9 107.7)">R 20</text>
<text x="38.9" y="136.5" transform="rotate(-90 38.9 136.5)">750</text>
<text x="76.7" y="188.6" transform="rotate(-55 76.7 188.6)">R 165</text>
<text x="84.6" y="203.2" transform="rotate(-90 84.6 203.2)">87,5</text>
<text x="91.9" y="198.3" transform="rotate(-90 91.9 198.3)">55</text>
<text x="131.4" y="198.5" transform="rotate(-90 131.4 198.5)">66</text>
<text x="138.6" y="201" transform="rotate(-90 138.6 201)">93</text>
<text x="64.3" y="207.8" transform="rotate(-90 64.3 207.8)">48,33</text>
<text x="84.5" y="215.3">165</text>
<text x="111.5" y="224">18</text>
<text x="118.8" y="231">56,59</text>
<text x="137.1" y="242">1:5</text>
<text x="188" y="242.2">2,604 kg</text>
<text x="146.5" y="262.4">Grundplatte_V5.0</text>
<text x="154.9" y="267.6">Chassis</text>
<text x="155.3" y="272.9">Athena</text>
<text x="201.2" y="281.3">1</text>
<text x="154.1" y="284.6">1</text>
<text x="194.2" y="287.4">1</text>
</g>
<text font-size="5.5" x="81.2" y="281.5">HTBLuVA-Salzburg</text>
<g font-size="4.1">
<text x="22.3" y="240.2">(Verwendungsbereich)</text>
<text x="75.7" y="240.4">(Zul.Abw.)</text>
<text x="101.1" y="240.4">(Oberfläche)</text>
<text x="118.8" y="241.4">Maßstab</text>
<text x="118.8" y="246.7">(Werkstoff)</text>
<text x="84.9" y="257.3">Datum</text>
<text x="106.2" y="257.3">Name</text>
<text x="118.8" y="257.3">(Benennung)</text>
<text x="74.8" y="261.5">Bearb.</text>
<text x="74.8" y="265.7">Gepr.</text>
<text x="74.8" y="270">Norm</text>
<text x="118.8" y="278.4">(Zeichnungsnummer)</text>
<text x="191.6" y="278.4">Blatt</text>
<text x="201.8" y="286.9">Bl.</text>
<text x="21.6" y="291.1">Zust.</text>
<text x="29.2" y="291.1">Änderung</text>
<text x="54.6" y="291.1">Datum</text>
<text x="67.3" y="291.1">Name</text>
<text x="75.7" y="291.1">(Urspr.)</text>
<text x="118.8" y="291.1">(Ers.f.:)</text>
<text x="162" y="291.1">(Ers.d.:)</text>
</g>
<g font-size="4" fill="#008080">
<text x="86.2" y="261.5">01.04.24</text>
<text x="100.8" y="261.7">MR</text>
</g>
<text font-size="4" x="80.7" y="286">Elektrotechnik ARX &amp; EMB</text>
</svg>
